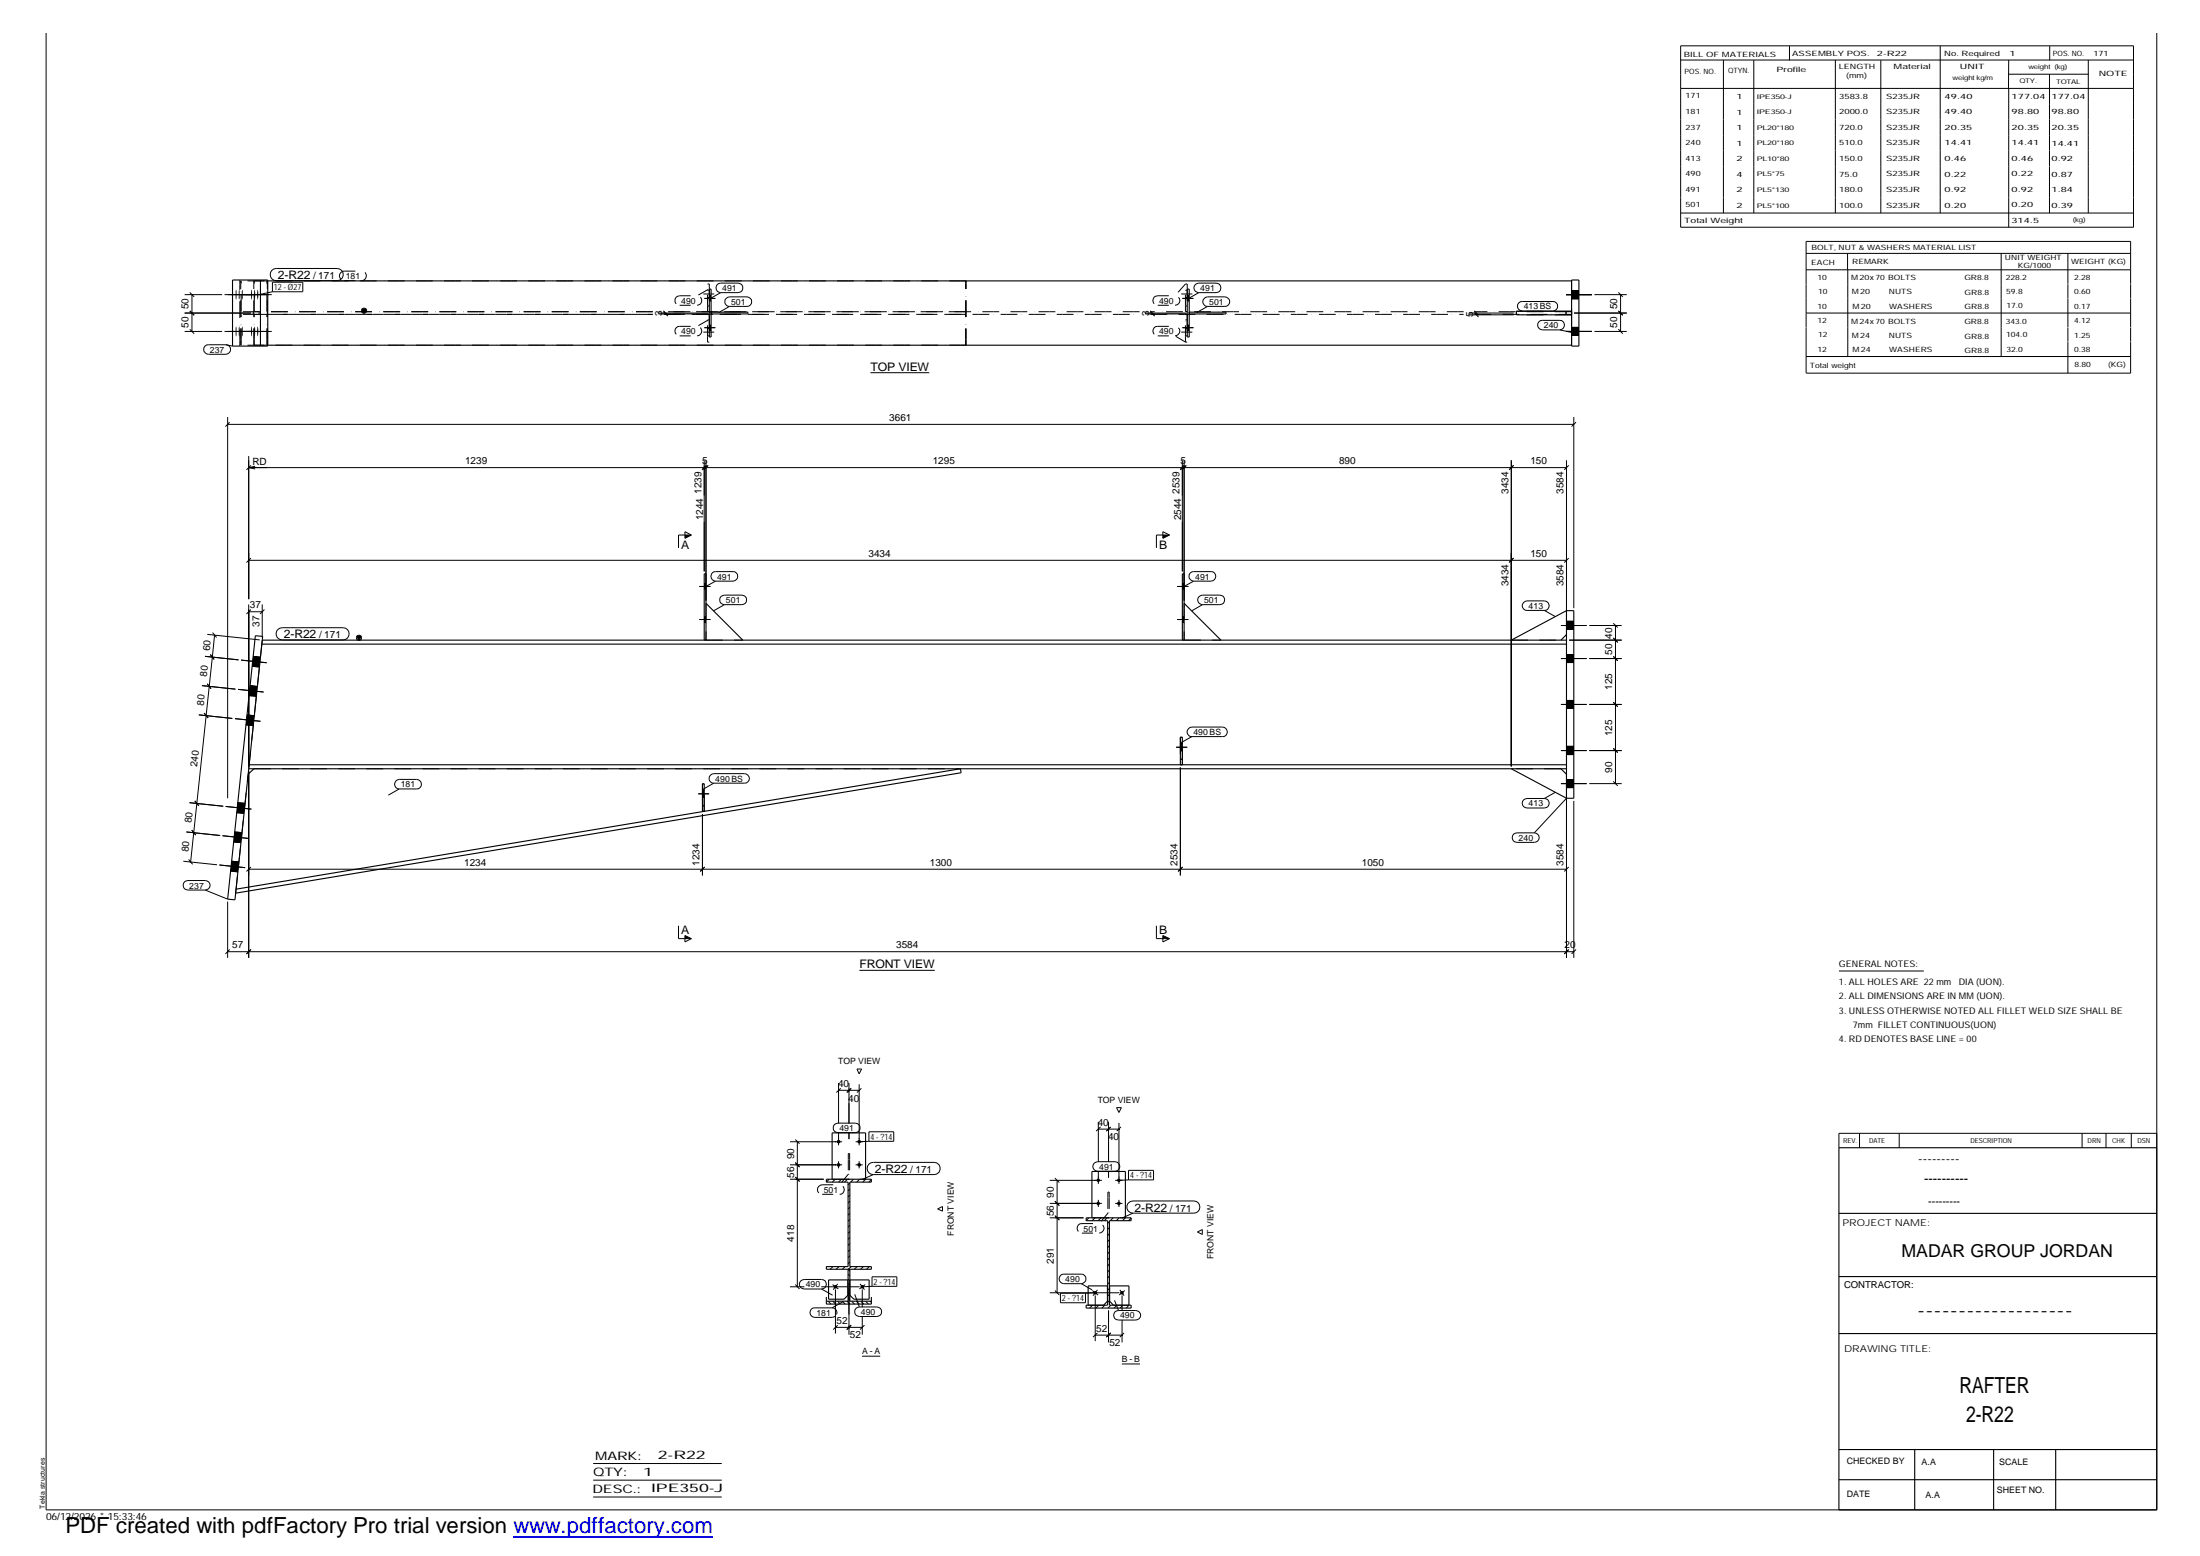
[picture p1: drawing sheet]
<svg xmlns="http://www.w3.org/2000/svg" width="420mm" height="297mm" viewBox="0 0 420 297" stroke-linecap="round" stroke-linejoin="round" font-family="sans-serif">
<g fill="none" stroke="#000" stroke-width=".19">
<path d="M321 8.7h86.5v34.7h-86.5zM321 11.5h86.5M321 16.9h86.5M329.1 11.5v29.2M334.9 11.5v29.2M341.8 8.8v2.7M350.5 11.5v29.2M359.2 11.5v29.2M370.5 8.7v32M383.6 11.5v5.4M383.6 14.2h15.3M383.6 16.9v26.5"/>
<path d="M391.4 14.2v26.5M391.5 8.8v2.7M398.8 11.5v29.2M411.9 6.3v281.9h-403.1v-281.9M35.3 56.2h7.1M35.3 59.8h12.7M36.2 59.3l.9 .9M36.2 55.8l.9 .9M36.7 56.2v7.1M42.9 56.2h9M51.9 51.6l.8-.3h11.7a1.16 1.16 0 0 1 1.2 1.1 1.16 1.16 0 0 1-1.2 1.2h-11.7a1.16 1.16 0 0 1-1-.7 1.16 1.16 0 0 1 .2-1.3zM52 53.9h5.8v1.8h-5.8z"/>
<path d="M52 55.7l-2.6 .5M125.7 59.8h9.6M125.7 59.9h9.6M126.7 59.5l.9 .9M126.7 59.3l.9 .9M127.1 59.8v.1M134.5 57h2.1M135.5 56.5h.3M135.5 57.4h.3M137 54.3l.6-.3h3.4a.91 .91 0 0 1 .9 1 .91 .91 0 0 1-.9 .9h-3.4a.93 .93 0 0 1-.8-.6 .93 .93 0 0 1 .2-1zM137.6 55.9l-2 1.2M138.7 57l.6-.3h3.4a.91 .91 0 0 1 .9 .9 .91 .91 0 0 1-.9 .9h-3.4a.88 .88 0 0 1-.8-.6 .88 .88 0 0 1 .2-.9z"/>
<path d="M139.3 58.5l-2.1 1.2M218.7 59.8h7.9M218.7 59.9h7.9M219.7 59.5l.8 .9M219.7 59.3l.8 .9M220.1 59.8v.1M225.8 57h2.1M226.7 56.5h.4M226.7 57.4h.4M228.3 54.3l.6-.3h3.3a.91 .91 0 0 1 1 1 .91 .91 0 0 1-1 .9h-3.3a.91 .91 0 0 1-.8-.6 .91 .91 0 0 1 .2-1zM228.9 55.9l-2 1.2M230 57l.6-.3h3.3a.91 .91 0 0 1 1 .9 .91 .91 0 0 1-1 .9h-3.3a.88 .88 0 0 1-.8-.6 .88 .88 0 0 1 .2-.9z"/>
<path d="M230.6 58.5l-2.1 1.2M280.5 59.8h8.6M281.6 59.7l.8 .8M281.6 59.3l.8 .9M281.9 59.8v.3M290.1 57.8l.6-.2h5.9a.91 .91 0 0 1 .9 .9 .91 .91 0 0 1-.9 .9h-5.9a.92 .92 0 0 1-.8-.6 .92 .92 0 0 1 .2-1zM290.7 59.4h-1.1M299.1 56.2h4.9M300.1 57h1.4M300.1 55.5h1.4M300.6 59.8h10.1M304.5 56.2h6.2"/>
<path d="M309.1 59.3l.8 .9M309.1 55.8l.8 .9M309.5 56.2v7.1M321 40.7h86.5M344.9 51.5h62M344.9 48.4h62M344.9 59.8h62M352.8 48.4v3.1M352.9 51.5v16.6M382.2 48.4v19.7M394.9 48.4v5.8M394.9 54.3v8.2"/>
<path d="M406.9 54.2v-8.1h-62v25.1M406.9 54.3v8.2M35.3 63.3h7.1M36.2 62.9l.9 .8M39.2 66.1l.6-.3h3.3a.91 .91 0 0 1 .9 .9 .91 .91 0 0 1-.9 .9h-3.3a.92 .92 0 0 1-.8-.5 .92 .92 0 0 1 .2-1zM42.9 63.3h9M43.1 65.8l1.3 .3M43.5 79.6v72.8M134.5 62.6h2.1M135.5 62.1h.3M135.5 63.1h.3M166.2 71.1h11.3"/>
<path d="M225.8 62.6h2.1M226.7 62.1h.4M226.7 63.1h.4M280.5 60.1h8.6M293.9 61.4l.7-.2h3.3a.91 .91 0 0 1 .9 .9 .91 .91 0 0 1-.9 .9h-3.3a.92 .92 0 0 1-.9-.6 .92 .92 0 0 1 .2-1zM297.9 63l2.5 .5M299.1 63.3h4.9M300.1 64h1.4M300.1 62.5h1.4M300.6 79.6v36.5M304.5 63.3h6.2M309.1 62.9l.8 .8"/>
<path d="M344.9 68.1h62M394.9 62.6v2.6M394.9 65.3v5.9M406.9 62.6v2.6M406.9 65.3v5.9h-62M43.5 81h257.1M43.9 80.6l-.8 .8M47.5 87.1v27.3M47.5 89.3h251.7M47.5 89.3l1.2 .2M47.9 88.8l-.8 .9M48.7 89l-1.2 .3"/>
<path d="M134.5 87.9v21.2M134.8 87.9v26.8M134.9 88.8l-.8 .9M135.3 88.8l-.9 .9M225.8 87.9v21.2M226.1 88.9l-.7 .8M226.1 87.9v26.8M226.2 88.8l-.8 .8M226.6 88.8l-.9 .9M288.6 87.9v58.4M289.1 88.8l-.9 .9M299.2 87.9v33.8"/>
<path d="M299.6 88.8l-.9 .9M301 80.6l-.9 .8M47.5 115.4v30.9M47.5 116.8h2.6M47.5 107h251.7M47.9 116.4l-.8 .8M47.9 106.5l-.8 .9M50.1 115.4v6.3M50.5 116.4l-.8 .8M130.8 101.5l1.2 .6-1.2 .7zM132 102.1h-2.4v2.5M133.6 118.3h2.1"/>
<path d="M133.6 112h2.1M134.5 117.8h.3M134.5 118.8h.3M134.5 111.4h.3M134.5 112.4h.3M136 109.4l.7-.3h3.3a.91 .91 0 0 1 .9 .9 .91 .91 0 0 1-.9 .9h-3.3a.94 .94 0 0 1-.8-.5 .94 .94 0 0 1 .1-1zM136.7 110.9l-2.1 1.2M137.7 113.9l.6-.3h3.4a.91 .91 0 0 1 .9 .9 .91 .91 0 0 1-.9 .9h-3.4a.91 .91 0 0 1-.8-.5 .91 .91 0 0 1 .2-1zM138.3 115.4l-2 1.2M222.1 101.5l1.3 .6-1.3 .7zM223.4 102.1h-2.5v2.5M224.8 118.3h2.1"/>
<path d="M224.8 112h2.1M225.8 117.8h.3M225.8 118.8h.3M225.8 111.4h.3M225.8 112.4h.3M227.3 109.4l.7-.3h3.3a.91 .91 0 0 1 .9 .9 .91 .91 0 0 1-.9 .9h-3.3a.92 .92 0 0 1-.9-.5 .92 .92 0 0 1 .2-1zM228 110.9l-2.1 1.2M229 113.9l.7-.3h3.3a.91 .91 0 0 1 .9 .9 .91 .91 0 0 1-.9 .9h-3.3a.91 .91 0 0 1-.9-.5 .91 .91 0 0 1 .2-1zM229.7 115.4l-2.1 1.2M289.1 106.5l-.9 .9M291 115l.6-.3h3.3a.91 .91 0 0 1 1 .9 .91 .91 0 0 1-1 .9h-3.3a.88 .88 0 0 1-.8-.5 .88 .88 0 0 1 .2-1zM294.9 116.5l2.2 1.2"/>
<path d="M298.1 119.4h4.9M299.2 118.6h1.4M299.6 106.5l-.9 .9M303.5 119.4h6.2M308.1 119l.8 .8M308.5 119.4v30.2M38 136.5l6.4 .6M38.6 130.9l6.4 .7M39 136.1l.8 1M39.2 125.3l6.4 .7M39.6 130.5l.7 1M39.6 121.1l10 1.1"/>
<path d="M40.2 125l.7 .9M40.6 120.8l.8 .9M41 121.2l-4.6 43.3M44.9 137.2l4.8 .5M45.5 131.6l4.8 .5M46.1 126l4.8 .5M46.9 138.4l1.4 .1M47.2 136.5l1.4 .1M47.5 132.8l1.4 .1M47.8 130.9l1.3 .1M48.1 127.2l1.4 .1M48.3 125.3l1.4 .2"/>
<path d="M52.9 120.3l.6-.4 .4-.1h11.6a1.16 1.16 0 0 1 1.2 1.2 1.16 1.16 0 0 1-1.2 1.2h-11.6a1.16 1.16 0 0 1-1-1.9zM227 139.1l.6-.3h5.9a.91 .91 0 0 1 .9 .9 .91 .91 0 0 1-.9 .9h-5.9a.88 .88 0 0 1-.8-.5 .88 .88 0 0 1 .2-1zM298.1 125.7h4.9M298.1 134.5h4.9M299.2 120.2h1.4M299.2 126.5h1.4M299.2 125h1.4M299.2 135.2h1.4M299.2 133.7h1.4M299.7 122.2h10M303.5 125.7h6.2M303.5 134.5h6.2"/>
<path d="M308.1 134.1l.8 .8M308.1 125.3l.8 .8M308.1 121.8l.8 .8M35.6 158.8l6.4 .7M36.2 153.2l6.4 .7M36.6 158.5l.8 .9M37.2 152.9l.8 .9M42.5 159.5l4.9 .5M43.1 154l4.9 .5M44.8 158.8l1.4 .1M45.2 155.1l1.4 .2M45.4 153.2l1.4 .2"/>
<path d="M47.5 147.3v35.6M75.6 149.1l.6-.3h3.4a.91 .91 0 0 1 .9 .9 .91 .91 0 0 1-.9 .9h-3.4a.91 .91 0 0 1-.8-.5 .91 .91 0 0 1 .2-1zM76.2 150.6l-2 1.2M133.3 151.5h2.1M134.2 152.2h.3M134.2 150.8h.3M134.2 155.4v11.7M135.7 148l.6-.3h5.9a.91 .91 0 0 1 .9 .9 .91 .91 0 0 1-.9 .9h-5.9a.88 .88 0 0 1-.8-.5 .88 .88 0 0 1 .2-1zM136.3 149.5l-2.1 1.2M224.6 142.6h2.1M225.4 143.3h.4M225.4 141.9h.4"/>
<path d="M225.4 146.5v20.6M227.6 140.6l-2.1 1.2M289.1 159.2l.6-.2h3.3a.91 .91 0 0 1 1 .9 .91 .91 0 0 1-1 .9h-3.3a.93 .93 0 0 1-.8-.6 .93 .93 0 0 1 .2-1zM291 152.7l.6-.3h3.3a.91 .91 0 0 1 1 .9 .91 .91 0 0 1-1 .9h-3.3a.91 .91 0 0 1-.8-.5 .91 .91 0 0 1 .2-1zM297.1 151.2l-2.2 1.2M298.1 143.3h4.9M298.1 149.6h4.9M299.2 144h1.4M299.2 142.5h1.4M299.2 150.4h1.4M299.2 148.8h1.4M299.2 152.4l-6.2 6.6"/>
<path d="M299.2 147.3v35.6M300.6 152.9v30M303.5 143.3h6.2M303.5 149.6h6.2M308.1 149.2l.8 .8M308.1 142.9l.8 .8M35 164.4l6.4 .7M35.2 168.3l.7-.2h3.3a.91 .91 0 0 1 .9 .9 .91 .91 0 0 1-.9 .9h-3.3a.93 .93 0 0 1-.9-.5 .93 .93 0 0 1 .2-1.1zM36 164.1l.8 .9M39.2 169.9l4.3 1.7M41.9 165.1l4.9 .5M43.5 172.1v10.8"/>
<path d="M44 166.3l1.4 .1M44.2 164.4l1.4 .1M44.6 160.7l1.4 .2M47.5 165.9h251.7M47.9 165.5l-.8 .9M129.6 176.7v2.5h2.4M130.8 178.6l1.2 .6-1.2 .6zM134.6 165.5l-.9 .9M220.9 176.7v2.5h2.5M222.1 178.6l1.3 .6-1.3 .6zM225.8 165.5l-.8 .9M299.6 165.5l-.9 .9"/>
<path d="M43.5 181.7h257.1M43.9 181.3l-.8 .8M47.9 181.3l-.8 .8M164.1 185.2h14.4M299.6 181.3l-.9 .8M301 181.3l-.9 .8M351.2 185.4h16.2M150.9 218h9.9M151.9 217.5l.8 .8M152.3 218v27.6M159.4 214.7l.6-.3h3.4a.91 .91 0 0 1 .9 .9 .91 .91 0 0 1-.9 .9h-3.4a.91 .91 0 0 1-.8-.5 .91 .91 0 0 1 .2-1zM160.1 206.7v7.7"/>
<path d="M160.1 216.2v2.4M160.1 208.1h4M160.6 207.8l-.9 .8M162.1 206.7v7.7M162.1 216.2v1.3M162.5 207.8l-.8 .8M162.5 207.8l-.7 .7M163.4 218h1.4M163.7 204.1h.8l-.4 .9zM164.1 207v11.6M164.5 207.8l-.8 .8M165.9 216.1h4.8v1.8h-4.8z"/>
<path d="M165.9 217.9l-1.8 .1M209.8 214.2v7.6M209.8 215.5h3.9M210.2 215.1l-.9 .8M211.7 214.2v7.6M212.1 215.1l-.8 .8M213.2 211.4h1l-.5 1zM213.7 214.4v11.6M214.1 215.1l-.8 .8M355.1 216.4v2.7M362.7 216.4v2.7M397.6 216.4v2.7"/>
<path d="M402.2 216.4v2.7M407 216.4v2.7M411.9 216.4h-60.7v2.7M150.9 222.4h9.9M150.9 225.1h6.4M151.9 224.7l.8 .8M151.9 221.9l.8 .9M158.4 225.1l-.6 .6M159.5 225.1l-.5 .6M160.1 221.7v1.3M160.7 225.1l-.6 .6M161.8 225.1l-.5 .6"/>
<path d="M162.3 239.7l-.3 .4M162.3 238.6l-.3 .3M162.3 237.4l-.3 .4M162.3 236.2l-.3 .4M162.3 235.1l-.3 .3M162.3 233.9l-.3 .4M162.3 232.8l-.3 .3M162.3 231.6l-.3 .4M162.3 230.4l-.3 .4M162.3 229.3l-.3 .3M162.3 228.1l-.3 .4M162.3 227l-.3 .3"/>
<path d="M162.3 225.8l-.3 .4M163 225.1l-.5 .6M163.4 222.4h1.4M164.1 221.7v1.3M164.2 225.1l-.6 .6M165.3 225.1l-.5 .6M165.9 222.2l.9-.3h11.6a1.16 1.16 0 0 1 1.2 1.2 1.16 1.16 0 0 1-1.2 1.1h-11.6a1.16 1.16 0 0 1-1.1-.7 1.16 1.16 0 0 1 .2-1.3zM166.4 225.2l-.5 .5M166.8 224.2l-2.1 1M179.1 230.8l.9-.5v.9zM200.5 229.7h9.9M200.5 225.3h9.9"/>
<path d="M200.5 232.5h6.4M201.5 232.1l.8 .8-.8-.8M201.5 229.3l.8 .9M201.5 224.9l.8 .8M201.9 225.3v21.5M207.9 232.5l-.5 .5M209 222l.6-.2h3.3a.91 .91 0 0 1 1 .9 .91 .91 0 0 1-1 .9h-3.3a.91 .91 0 0 1-.8-.6 .91 .91 0 0 1 .2-1zM209.1 232.5l-.5 .5M209.8 223.5v2.5M209.8 229.1v1.3M210.3 232.5l-.6 .5M211.4 232.5l-.5 .5"/>
<path d="M211.7 223.5v1.3M211.9 239l-.4 .3M211.9 237.8l-.4 .4M211.9 236.7l-.4 .3M211.9 235.5l-.4 .4M211.9 234.3l-.4 .4M211.9 233.2l-.4 .3M212.6 232.5l-.6 .5M213 229.7h1.4M213 225.3h1.4M213.7 229.1v1.3M213.7 232.5l-.5 .5"/>
<path d="M214.9 232.5l-.5 .5M215.5 223.4h4.8v1.8h-4.8zM215.5 225.2l-1.8 .1M215.6 229.6l.8-.3h11.6a1.16 1.16 0 0 1 1.2 1.1 1.16 1.16 0 0 1-1.2 1.2h-11.6a1.15 1.15 0 0 1-1.1-.7 1.15 1.15 0 0 1 .3-1.3zM216 232.5l-.5 .5M216.4 231.6l-2.1 .9M228.7 235.2l.9-.5v1zM150.9 245.6h2.7M151.9 245.2l.8 .9M153 244.5l.6-.3h3.3a.91 .91 0 0 1 .9 1 .91 .91 0 0 1-.9 .9h-3.3a.91 .91 0 0 1-.9-.6 .91 .91 0 0 1 .3-1zM156.8 245.6h7.4M156.9 246.1l2.1 1.2"/>
<path d="M157.9 241.8l-.1 .1M158.2 248.4l.5 .5M158.9 249.7h-3.3a.91 .91 0 0 0-.9 .9 .91 .91 0 0 0 .9 .9h3.3l.6-.2M158.9 249.7a.92 .92 0 0 1 .9 1.2M159 245.2l1.1 .9M159 248.4l.6 .5M159.1 241.8l-.6 .5M159.6 253.4h5.1M159.6 246.2v8.4M160 248.4l.5 .5M160 245.1l-.9 1.1M160 253l-.9 .8"/>
<path d="M160.2 241.8l-.5 .5M160.9 248.4l.5 .5M161 248.5l-2.1 1.2M161.4 241.8l-.5 .5M161.8 248.4l.5 .5M162 242.3l.3 .4M162 243.2l.3 .4M162 244.2l.3 .3M162 245.1l.3 .3M162 245.9l.3 .4M162 246.8l.3 .4M162 247.7l.3 .4"/>
<path d="M162.1 246.2v8.6M162.3 240.9l-.3 .3M162.6 241.8l-.6 .5M162.6 253l-.9 .8M162.6 248.4l.6 .5M163.2 247.1l.9 2.4M163.5 249.8l.6-.3h3.4a.91 .91 0 0 1 .9 .9 .91 .91 0 0 1-.9 .9h-3.4a.91 .91 0 0 1-.8-.5 .91 .91 0 0 1 .2-1zM163.5 248.4l.6 .5M163.7 241.8l-.5 .5M164.3 245.1l.8 1.1M164.4 248.4l.6 .5M164.6 258.9h3.5"/>
<path d="M164.7 246.2v3.3M164.7 251.3v3.5M164.9 241.8l-.6 .5M165.1 253l-.8 .8M165.2 245.2l-1.1 .9M165.3 248.4l.6 .5M166 241.8l-.5 .5M166.2 248.4l.2 .2M166.5 243.7h4.8v1.9h-4.8zM166.5 245.6h-1.8M200.5 246.8h13.3M201.5 246.4l.8 .8"/>
<path d="M202.5 243.5l.7-.3h3.3a.91 .91 0 0 1 .9 .9 .91 .91 0 0 1-.9 1h-3.3a.93 .93 0 0 1-.9-.6 .93 .93 0 0 1 .2-1zM202.5 246.9h4.8v1.8h-4.8zM206.5 245.1l2.1 1.1M207.5 249.2h-.1M208.6 246.4l1.1 .8M208.7 249.2l-.6 .5M209.2 254.9h5.1M209.2 247.3v8.7M209.2 246.8l-1.9 .1M209.6 246.2l-.9 1.1M209.6 254.5l-.9 .8M209.8 249.2l-.5 .5"/>
<path d="M211 249.2l-.6 .5M211.7 250.2v6.1M211.9 248.3l-.4 .3M211.9 247.1l-.4 .3M211.9 245.9l-.4 .4M211.9 244.8l-.4 .3M211.9 243.6l-.4 .4M211.9 242.5l-.4 .3M211.9 241.3l-.4 .4M211.9 240.1l-.4 .4M212.1 249.2l-.5 .5M212.1 254.5l-.8 .8"/>
<path d="M212.9 248.2l.7 2M212.9 250.4l.7-.2h3.3a.91 .91 0 0 1 .9 .9 .91 .91 0 0 1-.9 .9h-3.3a.93 .93 0 0 1-.8-.6 .93 .93 0 0 1 .1-1zM213.3 249.2l-.5 .5M213.9 246.2l.8 1.1M214.3 247.3v2.9M214.3 252v4.3M214.5 249.2l-.6 .5M214.7 254.5l-.8 .8M214.8 246.4l-1.1 .8M215.6 249.2l-.5 .5M113.3 279.4h24.5M214.2 260.4h3.5"/>
<path d="M113.3 282.6h24.5M113.3 285.8h24.5"/>
</g>
<g fill="#000">
<path d="M69.1 59.1h.8l-.4 .7zM130.8 102.1h1.2l-1.2 .7zM222.1 102.1h1.3l-1.3 .7zM68.2 121.5h.8l-.4 .7zM130.8 178.6l1.2 .6h-1.2zM222.1 178.6l1.3 .6h-1.3z"/>
<path d="M45 55.4l.2 .2-.1 1.6-.1-.3z" fill-rule="evenodd"/>
<path d="M45.6 55.4l.2 .2-.1 1.6z" fill-rule="evenodd"/>
<path d="M46.2 55.3l.2 .3-.1 1.6z" fill-rule="evenodd"/>
<path d="M48 55.3l.1 .4-.1 1.5-.1-.8z" fill-rule="evenodd"/>
<path d="M48.6 55.3l.1 .4-.1 1.5-.1-.6z" fill-rule="evenodd"/>
<path d="M49.2 55.3l.1 .4-.1 1.5-.1-.6z" fill-rule="evenodd"/>
<path d="M135.5 56.5h.3v.9h-.3z" fill-rule="evenodd"/>
<path d="M135.5 56.5h.3v.9h-.3z" fill-rule="evenodd"/>
<path d="M226.7 56.5h.4v.9h-.4z" fill-rule="evenodd"/>
<path d="M226.7 56.5h.4v.9h-.4z" fill-rule="evenodd"/>
<path d="M300.1 55.5h1.4v1.5h-1.4z" fill-rule="evenodd"/>
<path d="M300.1 55.5h1.4v1.5h-1.4z" fill-rule="evenodd"/>
<path d="M300.1 55.5h1.4v1.5h-1.4z" fill-rule="evenodd"/>
<path d="M300.1 55.5h1.4v1.5h-1.4z" fill-rule="evenodd"/>
<path d="M300.1 55.5h1.4v1.5h-1.4z" fill-rule="evenodd"/>
<path d="M45.1 62.3v1.9l-.1-.2z" fill-rule="evenodd"/>
<path d="M45.7 62.3v1.9z" fill-rule="evenodd"/>
<path d="M46.2 62.3l.2 .3-.1 1.6z" fill-rule="evenodd"/>
<path d="M48 62.3l.1 .4-.1 1.5-.1-.8z" fill-rule="evenodd"/>
<path d="M48.6 62.3l.1 .4-.1 1.5-.1-.6z" fill-rule="evenodd"/>
<path d="M49.2 62.3l.1 .4-.1 1.5-.1-.6z" fill-rule="evenodd"/>
<path d="M135.5 62.1h.3v1h-.3z" fill-rule="evenodd"/>
<path d="M135.5 62.1h.3v1h-.3z" fill-rule="evenodd"/>
<path d="M226.7 62.1h.4v1h-.4z" fill-rule="evenodd"/>
<path d="M226.7 62.1h.4v1h-.4z" fill-rule="evenodd"/>
<path d="M300.1 62.5h1.4v1.5h-1.4z" fill-rule="evenodd"/>
<path d="M300.1 62.5h1.4v1.5h-1.4z" fill-rule="evenodd"/>
<path d="M300.1 62.5h1.4v1.5h-1.4z" fill-rule="evenodd"/>
<path d="M300.1 62.5h1.4v1.5h-1.4z" fill-rule="evenodd"/>
<path d="M300.1 62.5h1.4v1.5h-1.4z" fill-rule="evenodd"/>
<path d="M134.5 117.8h.3v1h-.3z" fill-rule="evenodd"/>
<path d="M134.5 111.4h.3v1h-.3z" fill-rule="evenodd"/>
<path d="M134.5 117.8h.3v1h-.3z" fill-rule="evenodd"/>
<path d="M134.5 111.4h.3v1h-.3z" fill-rule="evenodd"/>
<path d="M225.8 117.8h.3v1h-.3z" fill-rule="evenodd"/>
<path d="M225.8 111.4h.3v1h-.3z" fill-rule="evenodd"/>
<path d="M225.8 117.8h.3v1h-.3z" fill-rule="evenodd"/>
<path d="M225.8 111.4h.3v1h-.3z" fill-rule="evenodd"/>
<path d="M47.2 136.5l1.4 .1-.3 1.9-1.4-.1z" fill-rule="evenodd"/>
<path d="M47.2 136.5l1.4 .1-.3 1.9-1.4-.1z" fill-rule="evenodd"/>
<path d="M47.8 130.9l1.3 .1-.2 1.9-1.4-.1z" fill-rule="evenodd"/>
<path d="M47.8 130.9l1.3 .1-.2 1.9-1.4-.1z" fill-rule="evenodd"/>
<path d="M48.3 125.3l1.4 .2-.2 1.8-1.4-.1z" fill-rule="evenodd"/>
<path d="M48.3 125.3l1.4 .2-.2 1.8-1.4-.1z" fill-rule="evenodd"/>
<path d="M299.2 118.6h1.4v1.6h-1.4z" fill-rule="evenodd"/>
<path d="M299.2 118.6h1.4v1.6h-1.4z" fill-rule="evenodd"/>
<path d="M299.2 125h1.4v1.5h-1.4z" fill-rule="evenodd"/>
<path d="M299.2 125h1.4v1.5h-1.4z" fill-rule="evenodd"/>
<path d="M299.2 133.7h1.4v1.5h-1.4z" fill-rule="evenodd"/>
<path d="M299.2 133.7h1.4v1.5h-1.4z" fill-rule="evenodd"/>
<path d="M45.4 153.2l1.4 .2-.2 1.9-1.4-.2z" fill-rule="evenodd"/>
<path d="M45.4 153.2l1.4 .2-.2 1.9-1.4-.2z" fill-rule="evenodd"/>
<path d="M134.2 150.8h.3v1.4h-.3z" fill-rule="evenodd"/>
<path d="M225.4 141.9h.4v1.4h-.4z" fill-rule="evenodd"/>
<path d="M299.2 142.5h1.4v1.5h-1.4z" fill-rule="evenodd"/>
<path d="M299.2 142.5h1.4v1.5h-1.4z" fill-rule="evenodd"/>
<path d="M299.2 148.8h1.4v1.6h-1.4z" fill-rule="evenodd"/>
<path d="M299.2 148.8h1.4v1.6h-1.4z" fill-rule="evenodd"/>
<path d="M44.2 164.4l1.4 .1-.2 1.9-1.4-.1z" fill-rule="evenodd"/>
<path d="M44.2 164.4l1.4 .1-.2 1.9-1.4-.1z" fill-rule="evenodd"/>
<path d="M44.8 158.8l1.4 .1-.2 2-1.4-.2z" fill-rule="evenodd"/>
<path d="M44.8 158.8l1.4 .1-.2 2-1.4-.2z" fill-rule="evenodd"/>
<path d="M159.9 217.7l.4-.1 .2 .2v.3a.35 .35 0 0 1-.5 .1 .35 .35 0 0 1-.1-.5z" fill-rule="evenodd"/>
<path d="M163.8 217.7l.4-.1 .2 .2v.3a.35 .35 0 0 1-.5 .1 .35 .35 0 0 1-.1-.5z" fill-rule="evenodd"/>
<path d="M213.4 229.5a.36 .36 0 0 1 .6 .1 .36 .36 0 0 1-.2 .5h-.3l-.1-.2z" fill-rule="evenodd"/>
<path d="M213.4 225.1l.4-.1a.34 .34 0 0 1 .2 .5 .34 .34 0 0 1-.5 .1 .34 .34 0 0 1-.1-.5z" fill-rule="evenodd"/>
<circle cx="160.2" cy="222.4" r=".34"/>
<circle cx="164.1" cy="222.4" r=".34"/>
<circle cx="209.7" cy="229.7" r=".34"/>
<circle cx="209.7" cy="225.3" r=".34"/>
<circle cx="159.6" cy="245.7" r=".35"/>
<circle cx="164.7" cy="245.6" r=".34"/>
<circle cx="209.2" cy="246.8" r=".34"/>
<circle cx="214.3" cy="246.8" r=".35"/>
</g>
<g fill="none" stroke="#000" stroke-width=".19" stroke-dasharray="2.1 2.1" stroke-linecap="butt">
<path d="M65.7 53.6h3.4M65.7 51.8h3.4M65.7 51.8a.91 .91 0 0 0-.9 .9 .91 .91 0 0 0 .9 .9M69.1 53.6a.91 .91 0 0 0 .9-.9 .91 .91 0 0 0-.9-.9M129.8 58.3h3.3M129.8 56.5h3.3M129.8 56.5a.91 .91 0 0 0-.9 .9 .91 .91 0 0 0 .9 .9M133.1 58.3a.91 .91 0 0 0 .9-.9 .91 .91 0 0 0-.9-.9M135.2 55.3l-2.1 1.2M135.5 56.8h-.4M135.5 55.4h-.4M136.4 56.1h-2.1"/>
<path d="M221.1 58.3h3.3M221.1 56.5h3.3M221.1 56.5a.91 .91 0 0 0-.9 .9 .91 .91 0 0 0 .9 .9M224.4 58.3a.91 .91 0 0 0 .9-.9 .91 .91 0 0 0-.9-.9M226.4 54.2l-2 2.3M226.7 56.8h-.3M226.7 55.4h-.3M227.7 56.1h-2.1M129.8 64.1h3.3M129.8 62.3h3.3M129.8 62.3a.91 .91 0 0 0-.9 .9 .91 .91 0 0 0 .9 .9M133.1 64.1a.91 .91 0 0 0 .9-.9 .91 .91 0 0 0-.9-.9"/>
<path d="M135.2 61.1l-2.1 1.2M135.5 62.7h-.4M135.5 64.1h-.4M136.4 63.4h-2.1M221.1 64.1h3.3M221.1 62.3h3.3M221.1 62.3a.91 .91 0 0 0-.9 .9 .91 .91 0 0 0 .9 .9M224.4 64.1a.91 .91 0 0 0 .9-.9 .91 .91 0 0 0-.9-.9M226.4 65.3l-2-1.2M226.7 62.7h-.3M226.7 64.1h-.3M227.7 63.4h-2.1"/>
<path d="M134.5 152.2h-.3M134.5 150.8h-.3M135.4 151.5h-2.1M225.8 143.3h-.4M225.8 141.9h-.4M226.7 142.6h-2.1M157 228h3.4M157 226.2h3.4M157 226.2a.91 .91 0 0 0-.9 .9 .91 .91 0 0 0 .9 .9M160.4 228a.91 .91 0 0 0 .8-.9 .91 .91 0 0 0-.8-.9M162.1 224.1l-1.7 2.1M206.6 235.4h3.3"/>
<path d="M206.6 233.6h3.3M206.6 233.6a.91 .91 0 0 0-.9 .9 .91 .91 0 0 0 .9 .9M209.9 235.4a.91 .91 0 0 0 1-.9 .91 .91 0 0 0-1-.9M211.7 231.5l-1.8 2.1"/>
</g>
<g fill="none" stroke="#000" stroke-width=".21">
<path d="M44.4 53.5h6.7v12.6h-6.7zM49.7 53.5v12.6M51.1 53.6h249M69.1 59.1h.8l-.4 .7zM135.5 55.2h.3v9.1h-.3zM135.8 59.6h7v.3h-7M226.7 55.2h.4v9.1h-.4zM227.1 59.6h7v.3h-7M300.1 53.5h1.4v12.6h-1.4zM300.1 59.4h-10.5v.7h10.5M51.1 65.9h249M134.8 115.2l7.1 7"/>
<path d="M226.1 115.2l7.1 7M299.2 116.6h1.4v35.8h-1.4M299.2 116.6v35.8M299.2 116.6l-10.6 5.6M48.8 121.4l1.4 .1-5.3 50.3-1.4-.2zM50 123h249.2M50.1 122.2h249.1M68.2 121.5h.8l-.4 .7zM134.5 122.2v-12.7h.3v12.7M225.8 122.2v-12.7h.3v12.7M299.2 121.1l-1.1 1.1M47.5 146.8h251.7"/>
<path d="M47.6 146h251.6M48.5 146.8l-1.1 1M134.2 149.6h.3v5.3h-.3zM225.4 146v-5.3h.4v5.3M288.6 146.8l10.6 5.6M298.1 146.8l1.1 1M45.1 169.7l138.3-22.9 .2 .7-138.6 23M351.2 219.1h60.7v69.1h-60.7zM157.8 225.1h8.6v.6h-4.1v16.1h4.1v.5h-8.6v-.5h4.2v-16.1h-4.2zM158.9 225.1v-8.8h6.4v8.8M207.4 232.5h8.6v.5h-4.1v16.2h4.1v.5h-8.6v-.5h4.1v-16.2h-4.1zM208.5 232.5v-8.9h6.4v8.9"/>
<path d="M351.2 231.6h60.7M157.8 247.6v1.3h8.6v-1.3M158.2 244.3h3.7v3l-.7 .7h-3zM162 242.3v6.1h-4.2M162.3 242.3v6.1h4.1M162.3 244.3h3.7v3.7h-2.9l-.8-.7M207.8 249.2v-3.7h3.7v2.9l-.7 .8M212.6 249.2l-.7-.8v-2.9h3.7v3.7M351.2 254.6h60.7M351.2 243.7h60.7M351.2 276.7h60.7M365.7 276.7v11.5"/>
<path d="M380.7 276.7v11.5M392.6 276.7v11.5M351.2 282.5h60.7"/>
<circle cx="69.5" cy="59.3" r=".49"/>
<circle cx="68.6" cy="121.7" r=".49"/>
</g>
<g fill="none" stroke="#000" stroke-width=".19" stroke-dasharray="1.1 0 2.1 .7 0 1.4" stroke-linecap="butt">
<path d="M46.1 59.5v-5.9M48.3 59.5v.5M48.6 59.5v-5.9M51 59.5v-5.9M51.1 53.6h-2.6M124.7 59.5h-76.1M124.7 59.5h-78.6M135.1 59.5v-5.3M135.1 54.2h.4M135.1 58.4h.4M135.5 54.2v5.3M135.5 59.5h-.4"/>
<path d="M135.8 59.9v-.3M184.4 59.5h-57.7M184.5 53.6h-138.5M217.6 59.5h-90.9M226.4 59.5v-5.3M226.4 54.2h.3M226.4 58.4h.3M226.7 54.2v5.3M226.7 59.5h-.3M227.1 59.9v-.3M279.5 59.5h-59.8M300.1 59.5h-18.5"/>
<path d="M300.1 53.6v12.3M300.1 59.4h-10.5M300.1 59.4v.7M45.8 66.1v-12.6M46 65.9v-12.3M46.1 65.9v-5.9M48.5 65.9v-12.3M48.6 65.9v-5.9M48.6 60h76.1M49.5 60v-.5M51 65.9v-5.9M51.1 65.9v-12.3"/>
<path d="M51.1 65.9h-2.6M124.7 60h-78.6M126.7 60h90.9M135.1 61.1h.4M135.1 65.3v-5.2M135.1 60.1h.4M135.5 60.1v5.2M135.5 65.3h-.4M184.4 60h-57.7M184.4 65.9v-12.3M184.5 65.9h-138.5M184.5 65.9v-12.3"/>
<path d="M219.7 60h59.8M226.4 61.1h.3M226.4 65.3v-5.2M226.4 60.1h.3M226.7 60.1v5.2M226.7 65.3h-.3M281.6 60h18.5M289.6 60.1v-.7M299.1 60.1v-.7M300.1 60.1h-10.5M134.8 115.2v7M226.1 115.2v7"/>
<path d="M299.2 116.6v4.5M50.1 122.2l-2.6 24.6M134.8 122.2h-.3M134.8 122.2h7.1M226.1 122.2h-.3M226.1 122.2h7.1M288.6 122.2h9.5M48.5 146.8h134.9M134.2 153.8h.3M134.2 149.6v5.3M134.2 154.9h.3M134.5 154.9v-5.3"/>
<path d="M134.5 149.6h-.3M225.4 144.9h.4M225.4 140.7v5.3M225.4 146h.4M225.8 146h-.4M225.8 146v-5.3M225.8 140.7h-.4M298.1 146.8h-9.5M299.2 146.8v-24.6M299.2 147.8v4.6M45 170.5l2.4-22.7M158.9 225.1h6.4"/>
<path d="M162 220.2v4.9M162.3 220.2h-.3M162.3 220.2v4.9M162.3 225.1h-.3M208.5 232.5h6.4M211.6 227.6v4.9M211.8 227.6h-.2M211.8 227.6v4.9M211.8 232.5h-.2M207.8 249.2h3M215.6 249.2h-3"/>
</g>
<path d="M98 293.3h38.2" fill="none" stroke="#00f" stroke-width=".3"/>
<g font-size="4.2">
<text x="374.2" y="265.9">RAFTER</text>
<text x="375.5" y="271.4">2-R22</text>
<text x="12.5" y="292.7">PDF created with pdfFactory Pro trial version www.pdffactory.com</text>
</g>
<text font-size="3.4" x="363.1" y="239.9">MADAR GROUP JORDAN</text>
<g font-size="2.5">
<text x="366.3" y="222.1">---------</text>
<text x="367.5" y="225.9">----------</text>
<text x="366.1" y="250.9">-------------------</text>
</g>
<g font-size="2.2">
<text x="53" y="53.3">2-R22</text>
<text x="166.2" y="70.8">TOP VIEW</text>
<text x="130.1" y="104.7">A</text>
<text x="221.4" y="104.7">B</text>
<text x="54.2" y="121.9">2-R22</text>
<text x="130.1" y="178.3">A</text>
<text x="221.4" y="178.3">B</text>
<text x="164.1" y="184.9">FRONT VIEW</text>
<text x="167.1" y="223.9">2-R22</text>
<text x="216.7" y="231.3">2-R22</text>
<text x="113.3" y="281.8">QTY:</text>
<text x="113.7" y="278.6">MARK:</text>
<text x="122.9" y="281.8">1</text>
<text x="125.6" y="278.6">2-R22</text>
<text x="113.2" y="285">DESC.:</text>
<text x="124.3" y="284.9">IPE350-J</text>
</g>
<text font-size="2.1" x="368.3" y="230.1">---------</text>
<g font-size="1.9">
<text x="59.8" y="53.3">/ 171</text>
<text x="36" y="59.1" transform="rotate(-90 36 59.1)">50</text>
<text x="308.9" y="59.1" transform="rotate(-90 308.9 59.1)">50</text>
<text x="36" y="62.6" transform="rotate(-90 36 62.6)">50</text>
<text x="126.5" y="60.4" transform="rotate(-90 126.5 60.4)">3</text>
<text x="219.5" y="60.4" transform="rotate(-90 219.5 60.4)">3</text>
<text x="281.3" y="60.5" transform="rotate(-90 281.3 60.5)">5</text>
<text x="308.9" y="62.6" transform="rotate(-90 308.9 62.6)">50</text>
<text x="169.8" y="80.3">3661</text>
<text x="48.2" y="88.7">RD</text>
<text x="88.8" y="88.6">1239</text>
<text x="134.1" y="88.6">5</text>
<text x="178.1" y="88.6">1295</text>
<text x="225.4" y="88.6">5</text>
<text x="255.7" y="88.6">890</text>
<text x="292.3" y="88.6">150</text>
<text x="133.9" y="94.3" transform="rotate(-90 133.9 94.3)">1239</text>
<text x="225.3" y="94.3" transform="rotate(-90 225.3 94.3)">2539</text>
<text x="288.1" y="94.3" transform="rotate(-90 288.1 94.3)">3434</text>
<text x="298.6" y="94.3" transform="rotate(-90 298.6 94.3)">3584</text>
<text x="134.3" y="99.3" transform="rotate(-90 134.3 99.3)">1244</text>
<text x="225.6" y="99.3" transform="rotate(-90 225.6 99.3)">2544</text>
<text x="165.9" y="106.3">3434</text>
<text x="292.3" y="106.3">150</text>
<text x="288.1" y="112" transform="rotate(-90 288.1 112)">3434</text>
<text x="298.6" y="112" transform="rotate(-90 298.6 112)">3584</text>
<text x="47.7" y="116.1">37</text>
<text x="49.5" y="119.6" transform="rotate(-90 49.5 119.6)">37</text>
<text x="40" y="124.3" transform="rotate(-84 40 124.3)">60</text>
<text x="61" y="121.9">/ 171</text>
<text x="307.9" y="125" transform="rotate(-90 307.9 125)">50</text>
<text x="307.9" y="121.9" transform="rotate(-90 307.9 121.9)">40</text>
<text x="39.5" y="129.2" transform="rotate(-84 39.5 129.2)">80</text>
<text x="307.9" y="131.7" transform="rotate(-90 307.9 131.7)">125</text>
<text x="38.9" y="134.8" transform="rotate(-84 38.9 134.8)">80</text>
<text x="307.9" y="140.5" transform="rotate(-90 307.9 140.5)">125</text>
<text x="37.7" y="146.5" transform="rotate(-84 37.7 146.5)">240</text>
<text x="307.9" y="147.5" transform="rotate(-90 307.9 147.5)">90</text>
<text x="36.6" y="157.1" transform="rotate(-84 36.6 157.1)">80</text>
<text x="36" y="162.7" transform="rotate(-84 36 162.7)">80</text>
<text x="88.6" y="165.3">1234</text>
<text x="133.6" y="165.3" transform="rotate(-90 133.6 165.3)">1234</text>
<text x="177.6" y="165.3">1300</text>
<text x="224.9" y="165.3" transform="rotate(-90 224.9 165.3)">2534</text>
<text x="260.1" y="165.3">1050</text>
<text x="298.6" y="165.3" transform="rotate(-90 298.6 165.3)">3584</text>
<text x="44.4" y="181">57</text>
<text x="171.2" y="181">3584</text>
<text x="298.8" y="181">20</text>
<text x="160.1" y="207.5">40</text>
<text x="162" y="210.3">40</text>
<text x="209.6" y="214.9">40</text>
<text x="151.7" y="221.3" transform="rotate(-90 151.7 221.3)">90</text>
<text x="211.6" y="217.7">40</text>
<text x="151.7" y="224.8" transform="rotate(-90 151.7 224.8)">56</text>
<text x="173.8" y="223.9">/ 171</text>
<text x="201.3" y="232.2" transform="rotate(-90 201.3 232.2)">56</text>
<text x="201.3" y="228.6" transform="rotate(-90 201.3 228.6)">90</text>
<text x="223.4" y="231.3">/ 171</text>
<text x="151.7" y="237" transform="rotate(-90 151.7 237)">418</text>
<text x="201.3" y="241.3" transform="rotate(-90 201.3 241.3)">291</text>
<text x="159.8" y="252.7">52</text>
<text x="162.3" y="255.5">52</text>
<text x="209.3" y="254.2">52</text>
<text x="211.9" y="257">52</text>
<text x="8.8" y="290.2">06/12/2026 * 15:33:46</text>
</g>
<g font-size="1.8">
<text x="351.9" y="234.1">PROJECT NAME:</text>
<text x="352.2" y="245.8">CONTRACTOR:</text>
<text x="352.2" y="258.1">DRAWING TITLE:</text>
</g>
<g font-size="1.7">
<text x="66" y="53.3">181</text>
<text x="52.3" y="55.4">12 - Ø27</text>
<text x="130.1" y="58">490</text>
<text x="137.9" y="55.6">491</text>
<text x="139.6" y="58.2">501</text>
<text x="221.4" y="58">490</text>
<text x="229.2" y="55.6">491</text>
<text x="230.9" y="58.2">501</text>
<text x="291" y="59.1">413 BS</text>
<text x="130.1" y="63.8">490</text>
<text x="221.4" y="63.8">490</text>
<text x="294.9" y="62.7">240</text>
<text x="40.1" y="67.3">237</text>
<text x="136.9" y="110.6">491</text>
<text x="228.3" y="110.6">491</text>
<text x="138.6" y="115.1">501</text>
<text x="230" y="115.1">501</text>
<text x="291.9" y="116.2">413</text>
<text x="227.9" y="140.3">490 BS</text>
<text x="136.6" y="149.2">490 BS</text>
<text x="76.5" y="150.3">181</text>
<text x="291.9" y="154">413</text>
<text x="290" y="160.5">240</text>
<text x="36.2" y="169.6">237</text>
<text x="351.2" y="184.6">GENERAL NOTES:</text>
<text x="351.2" y="190.8">2. ALL DIMENSIONS ARE IN MM (UON).</text>
<text x="351.2" y="188.1">1. ALL HOLES ARE 22 mm</text>
<text x="374.1" y="188.1">DIA (UON).</text>
<text x="351.2" y="193.5">3. UNLESS OTHERWISE NOTED ALL FILLET WELD SIZE SHALL BE</text>
<text x="353.9" y="196.2">7mm FILLET CONTINUOUS(UON)</text>
<text x="160.1" y="203.1">TOP VIEW</text>
<text x="351.2" y="198.9">4. RD DENOTES BASE LINE = 00</text>
<text x="160.3" y="215.9">491</text>
<text x="209.7" y="210.5">TOP VIEW</text>
<text x="166.2" y="217.6">4 - ?14</text>
<text x="157.3" y="227.7">501</text>
<text x="209.9" y="223.3">491</text>
<text x="215.8" y="224.9">4 - ?14</text>
<text x="182.2" y="235.9" transform="rotate(-90 182.2 235.9)">FRONT VIEW</text>
<text x="206.9" y="235.1">501</text>
<text x="153.9" y="245.8">490</text>
<text x="166.8" y="245.3">2 - ?14</text>
<text x="203.5" y="244.8">490</text>
<text x="231.7" y="240.4" transform="rotate(-90 231.7 240.4)">FRONT VIEW</text>
<text x="155.9" y="251.2">181</text>
<text x="164.4" y="251">490</text>
<text x="202.8" y="248.4">2 - ?14</text>
<text x="213.9" y="251.7">490</text>
<text x="164.6" y="258.5">A - A</text>
<text x="214.2" y="260">B - B</text>
<text x="352.7" y="279.5">CHECKED BY</text>
<text x="367" y="279.6">A.A</text>
<text x="381.8" y="279.7">SCALE</text>
<text x="352.7" y="285.7">DATE</text>
<text x="367.7" y="285.9">A.A</text>
<text x="381.3" y="285.1">SHEET NO.</text>
</g>
<g font-size="1.4">
<text x="321.6" y="10.9">BILL OF MATERIALS</text>
<text x="342.3" y="10.7">ASSEMBLY POS.</text>
<text x="358.4" y="10.7">2-R22</text>
<text x="371.3" y="10.6">No. Required</text>
<text x="383.8" y="10.6">1</text>
<text x="392" y="10.6">POS. NO.</text>
<text x="399.8" y="10.7">171</text>
<text x="321.7" y="14">POS. NO.</text>
<text x="330" y="14">QTYN.</text>
<text x="339.3" y="13.8">Profile</text>
<text x="351.2" y="13.2">LENGTH</text>
<text x="352.6" y="15">(mm)</text>
<text x="361.7" y="13.2">Material</text>
<text x="374.3" y="13.2">UNIT</text>
<text x="400.8" y="14.4">NOTE</text>
<text x="321.9" y="18.8">171</text>
<text x="321.9" y="21.7">181</text>
<text x="331.6" y="18.9">1</text>
<text x="331.6" y="21.9">1</text>
<text x="351.2" y="18.8">3583.8</text>
<text x="351.2" y="21.8">2000.0</text>
<text x="360.2" y="18.8">S235JR</text>
<text x="360.2" y="21.8">S235JR</text>
<text x="371.4" y="18.9">49.40</text>
<text x="371.4" y="21.8">49.40</text>
<text x="384.2" y="18.8">177.04</text>
<text x="384.2" y="21.8">98.80</text>
<text x="391.8" y="18.9">177.04</text>
<text x="391.8" y="21.8">98.80</text>
<text x="321.9" y="24.8">237</text>
<text x="321.9" y="27.7">240</text>
<text x="331.6" y="24.8">1</text>
<text x="331.6" y="27.8">1</text>
<text x="351.2" y="24.8">720.0</text>
<text x="351.2" y="27.8">510.0</text>
<text x="360.2" y="24.8">S235JR</text>
<text x="360.2" y="27.8">S235JR</text>
<text x="371.4" y="24.8">20.35</text>
<text x="371.4" y="27.8">14.41</text>
<text x="384.2" y="24.8">20.35</text>
<text x="384.2" y="27.7">14.41</text>
<text x="391.8" y="24.8">20.35</text>
<text x="391.8" y="27.8">14.41</text>
<text x="321.9" y="30.7">413</text>
<text x="321.9" y="33.6">490</text>
<text x="331.6" y="30.8">2</text>
<text x="331.6" y="33.8">4</text>
<text x="351.2" y="30.7">150.0</text>
<text x="351.2" y="33.7">75.0</text>
<text x="360.2" y="30.7">S235JR</text>
<text x="360.2" y="33.7">S235JR</text>
<text x="371.4" y="30.8">0.46</text>
<text x="371.4" y="33.7">0.22</text>
<text x="384.2" y="30.7">0.46</text>
<text x="384.2" y="33.7">0.22</text>
<text x="391.8" y="30.8">0.92</text>
<text x="391.8" y="33.7">0.87</text>
<text x="321.9" y="36.6">491</text>
<text x="321.9" y="39.6">501</text>
<text x="331.6" y="36.7">2</text>
<text x="331.6" y="39.7">2</text>
<text x="351.2" y="36.7">180.0</text>
<text x="351.2" y="39.7">100.0</text>
<text x="360.2" y="36.6">S235JR</text>
<text x="360.2" y="39.7">S235JR</text>
<text x="371.4" y="36.7">0.92</text>
<text x="371.4" y="39.7">0.20</text>
<text x="384.2" y="36.6">0.92</text>
<text x="384.2" y="39.6">0.20</text>
<text x="391.8" y="36.7">1.84</text>
<text x="391.8" y="39.7">0.39</text>
<text x="321.6" y="42.7">Total Weight</text>
<text x="345.9" y="47.7">BOLT, NUT &amp; WASHERS MATERIAL LIST</text>
<text x="384.1" y="42.6">314.5</text>
<text x="345.9" y="50.5">EACH</text>
<text x="347.1" y="53.4">10</text>
<text x="353.5" y="53.5">M 20x 70 BOLTS</text>
<text x="353.7" y="50.5">REMARK</text>
<text x="375.2" y="53.5">GR8.8</text>
<text x="382.9" y="49.6">UNIT WEIGHT</text>
<text x="383.1" y="53.5">228.2</text>
<text x="385.4" y="51.2">KG/1000</text>
<text x="395.6" y="50.4">WEIGHT (KG)</text>
<text x="396.1" y="53.4">2.28</text>
<text x="347.1" y="59">10</text>
<text x="347.2" y="56.1">10</text>
<text x="353.7" y="56.2">M 20</text>
<text x="353.8" y="59">M 20</text>
<text x="360.7" y="56.2">NUTS</text>
<text x="360.8" y="59">WASHERS</text>
<text x="375.2" y="56.3">GR8.8</text>
<text x="375.2" y="59.1">GR8.8</text>
<text x="383.2" y="56.1">59.8</text>
<text x="383.2" y="58.9">17.0</text>
<text x="396.1" y="56.2">0.60</text>
<text x="396.1" y="59">0.17</text>
<text x="347.1" y="61.7">12</text>
<text x="347.2" y="64.4">12</text>
<text x="353.5" y="61.8">M 24x 70 BOLTS</text>
<text x="353.7" y="64.5">M 24</text>
<text x="360.7" y="64.5">NUTS</text>
<text x="375.2" y="61.8">GR8.8</text>
<text x="375.2" y="64.6">GR8.8</text>
<text x="383.1" y="61.8">343.0</text>
<text x="383.2" y="64.4">104.0</text>
<text x="396.1" y="61.7">4.12</text>
<text x="396.1" y="64.5">1.25</text>
<text x="345.7" y="70.2">Total weight</text>
<text x="347.1" y="67.3">12</text>
<text x="353.8" y="67.3">M 24</text>
<text x="360.8" y="67.3">WASHERS</text>
<text x="375.2" y="67.4">GR8.8</text>
<text x="383.2" y="67.2">32.0</text>
<text x="396.1" y="67.2">0.38</text>
<text x="396.2" y="70.1">8.80</text>
<text x="402.6" y="70">(KG)</text>
</g>
<g font-size="1.3">
<text x="352" y="218.3">REV.</text>
<text x="357" y="218.2">DATE</text>
<text x="376.3" y="218.2">DESCRIPTION</text>
<text x="398.7" y="218.2">DRN</text>
<text x="403.4" y="218.2">CHK</text>
<text x="408.2" y="218.3">DSN</text>
<text x="8.6" y="288" transform="rotate(-90 8.6 288)">Tekla structures</text>
</g>
<g font-size="1.2">
<text x="372.9" y="15.2">weight kg/m</text>
<text x="385.7" y="15.9">QTY.</text>
<text x="387.4" y="13.2">weight (kg)</text>
<text x="392.7" y="15.9">TOTAL</text>
<text x="335.5" y="18.8">IPE350-J</text>
<text x="335.5" y="21.8">IPE350-J</text>
<text x="335.5" y="24.8">PL20*180</text>
<text x="335.5" y="27.8">PL20*180</text>
<text x="335.5" y="30.7">PL10*80</text>
<text x="335.5" y="33.7">PL5*75</text>
<text x="335.5" y="36.7">PL5*130</text>
<text x="335.5" y="39.7">PL5*100</text>
<text x="395.9" y="42.4">(kg)</text>
</g>
</svg>
